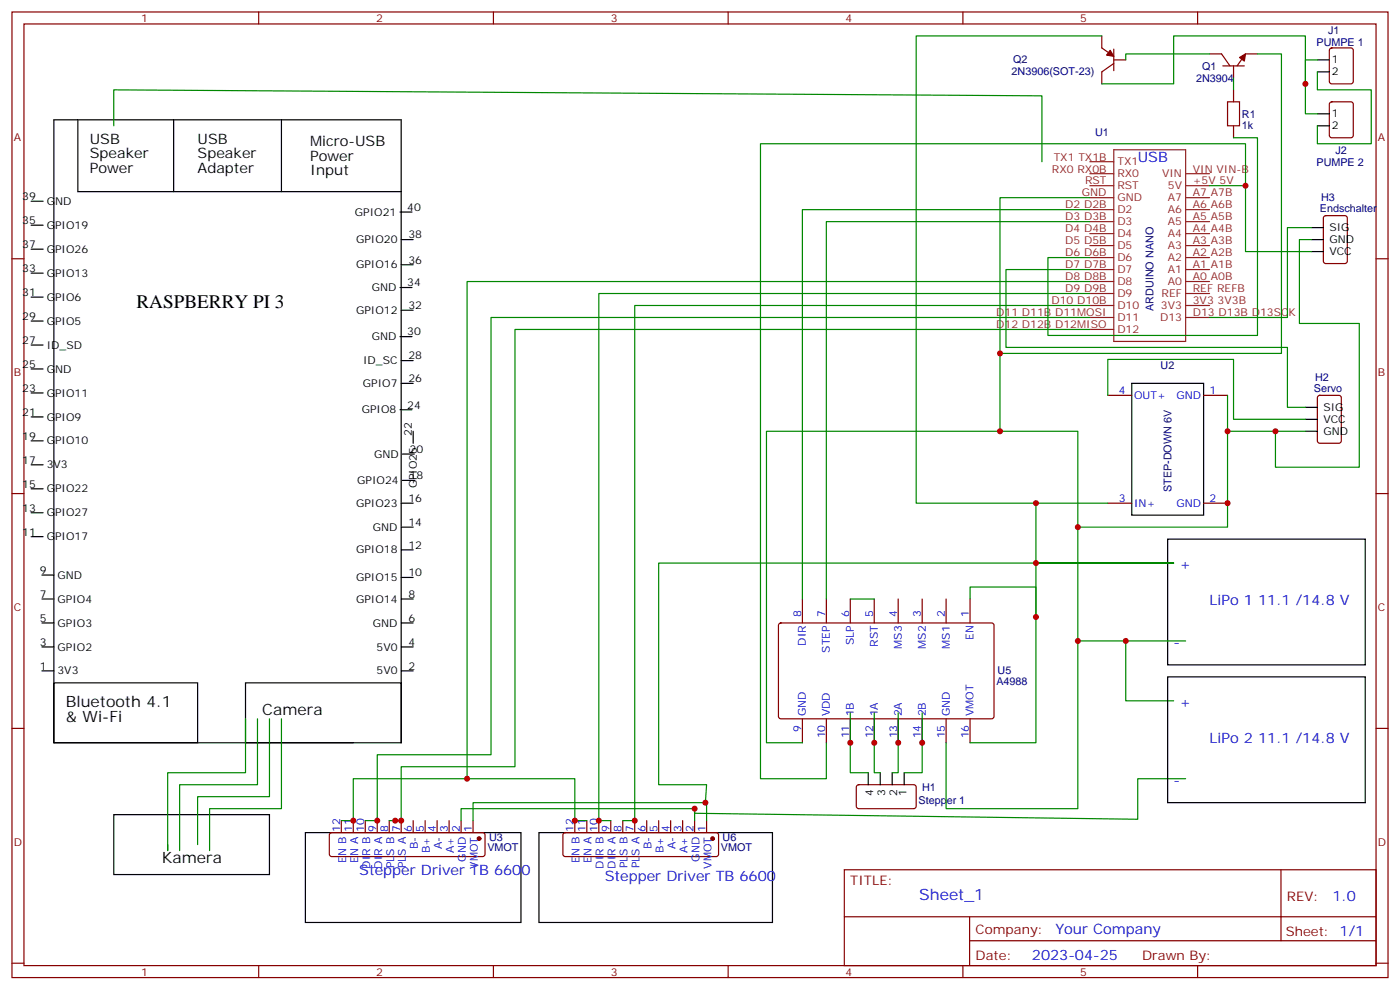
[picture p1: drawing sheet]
<svg xmlns="http://www.w3.org/2000/svg" width="412mm" height="292mm" viewBox="0 0 412 292" stroke-linecap="round" stroke-linejoin="round" font-family="sans-serif">
<g fill="none" stroke="#870000" stroke-width=".35">
<path d="M3.5 3.5h405.4v284.4h-405.4zM7.1 7.1h398.2v277.2h-398.2zM76.2 3.5v3.6M145.3 3.5v3.6M214.5 3.5v3.6M283.6 3.5v3.6M324.6 10.6v3.5l3.5 2.5M328.1 17.6h3.5M328.1 18.7l-3.5 2.5v3.5M328.1 14.5v6.3M352.8 3.5v3.6M356.3 15.9h3.5l2.5 3.5"/>
<path d="M360.2 19.4h6.3M363.4 19.4v3.5M370.4 15.9h-3.5l-2.5 3.5M391.8 14.3l.5-.2h5.6l.7 .4v9.5l-.4 .6-5.9 .1-.7-.5v-9.4zM363.4 26.5v3.5M363.4 37v3.6M391.8 30.2l.5-.2h5.6l.7 .4v9.5l-.4 .6-5.9 .1-.7-.5v-9.4zM3.5 76.2h3.6M390.1 63.7l.4-.2h5.7l.6 .4 .1 13-.5 .7h-5.9l-.6-.5-.1-12.9zM405.3 76.2h3.6M326.3 116.4h7.1M354.5 116.4h7.1"/>
<path d="M388.3 116.6l.5-.2h5.6l.7 .4v13l-.5 .7h-5.8l-.7-.4v-13zM3.5 145.3h3.6M326.3 148.2h7.1M354.5 148.2h7.1M405.3 145.3h3.6M236.4 176.4v7M243.4 176.4v7M250.5 176.4v7M257.5 176.4v7M264.6 176.4v7M271.6 176.4v7M278.7 176.4v7"/>
<path d="M285.8 176.4v7M229.5 183.7l.5-.3 62.4 .1 .4 .6-.1 27.1-.6 .5-62.4-.1-.4-.6v-26.9zM3.5 214.5h3.6M236.4 211.7v7M243.4 211.7v7M250.5 211.7v7M257.5 211.7v7M264.6 211.7v7M271.6 211.7v7M278.7 211.7v7M285.8 211.7v7M405.3 214.5h3.6"/>
<path d="M252.5 231.3l.4-.2h16.5l.5 .7-.1 5.9-.6 .4h-16.5l-.5-.7v-5.6zM97.2 245.4l.5-.2h44.5l.5 .2 .2 .5v5.6l-.3 .5-.4 .2h-44.5l-.5-.2-.2-.5v-5.6zM100.5 241.7v3.5M104.1 241.7v3.5M107.6 241.7v3.5M111.1 241.7v3.5M114.7 241.7v3.5M118.2 241.7v3.5M121.7 241.7v3.5M125.2 241.7v3.5M128.8 241.7v3.5M132.3 241.7v3.5"/>
<path d="M135.8 241.7v3.5M139.3 241.7v3.5M166 245.4l.5-.2h44.5l.5 .2 .2 .5v5.6l-.3 .5-.4 .2h-44.5l-.5-.2-.2-.5v-5.6zM169.3 241.7v3.5M172.9 241.7v3.5M176.4 241.7v3.5M179.9 241.7v3.5M183.4 241.7v3.5M187 241.7v3.5M190.5 241.7v3.5M194 241.7v3.5M197.6 241.7v3.5"/>
<path d="M201.1 241.7v3.5M204.6 241.7v3.5M208.1 241.7v3.5M248.7 256.1h156.6v28.2h-156.6zM377.3 256.1v20.9M248.7 270h156.5M285.6 277h119.6M285.6 270v14.1M3.5 283.6h3.6M76.2 284.3v3.6M145.3 284.3v3.6M214.5 284.3v3.6"/>
<path d="M283.6 284.3v3.6M352.8 284.3v3.6M405.3 283.6h3.6"/>
</g>
<g fill="none" stroke="#000" stroke-width=".35">
<path d="M388.1 17.6h3.5M22.9 35.3v21.1h95.3M51.2 35.3v21.1M82.9 35.3v21.1M388.1 21.2h3.5M388.1 33.5h3.5M388.1 37h3.5M9.2 59.3h3.5M9.2 73.4h3.5M9.2 66.3h3.5M117.8 62.4h3.6M118.2 70.6h3.5"/>
<path d="M118.2 78h3.5M386.3 70.6h3.5M386.3 74.1h3.5M386.3 67h3.5M9.2 80.4h3.5M9.2 87.5h3.5M9.2 94.5h3.5M117.8 84.7h3.6M117.8 99.1h3.6M118.2 91.4h3.5M9.2 101.6h3.5M9.2 108.7h3.5"/>
<path d="M9.2 115.7h3.5M118.2 106.2h3.5M118.2 112.9h3.5M333.4 112.9h21.1v38.8h-21.1zM384.5 119.9h3.6M9.2 122.8h3.5M9.2 129.8h3.5M9.2 136.9h3.5M117.8 120.6h3.6M118.5 133.7h3.6M121.7 127v3.5M384.5 127h3.6"/>
<path d="M384.5 123.5h3.6M9.2 143.9h3.5M9.2 151h3.5M9.2 158h3.5M118.2 148.2h3.5M118.2 155.2h3.5M118.5 141.5h3.6M344 158.7h58.2v37.1h-58.2zM12.3 169.3h3.6M12.3 176.4h3.6M118.2 161.9h3.5M118.2 170h3.5"/>
<path d="M118.2 176.4h3.5M12.3 183.4h3.6M12.3 190.5h3.6M12.3 197.6h3.6M118.2 183.4h3.5M118.2 190.5h3.5M118.2 197.6h3.5M344 199.3h58.2v37.1h-58.2zM15.9 201.1h42.3v17.6h-42.3zM72.3 201.1h45.9v17.6h-45.9zM104.1 218.7h-88.2v-183.4h102.3v183.4M33.5 239.9h45.9v17.6h-45.9z"/>
<path d="M255.8 227.5v3.6M259.3 227.5v3.6M262.8 227.5v3.6M266.3 227.5v3.6M90 245.2h63.5v26.4h-63.5zM158.7 245.2h68.8v26.4h-68.8z"/>
</g>
<g fill="none" stroke="#8c2424" stroke-width=".35">
<path d="M321 47.6h7.1M321 51.2h7.1M321 54.7h7.1M321 58.2h7.1M328.1 44.1h21.1v56.4h-21.1zM349.2 51.2h7.1M349.2 54.7h7.1M349.2 58.2h7.1M321 61.7h7.1M321 65.3h7.1M321 68.8h7.1M321 72.3h7.1"/>
<path d="M321 75.8h7.1M321 79.4h7.1M349.2 61.7h7.1M349.2 65.3h7.1M349.2 68.8h7.1M349.2 72.3h7.1M349.2 75.8h7.1M349.2 79.4h7.1M321 82.9h7.1M321 86.4h7.1M321 90h7.1M321 93.5h7.1"/>
<path d="M321 97h7.1M349.2 82.9h7.1M349.2 86.4h7.1M349.2 90h7.1M349.2 93.5h7.1"/>
</g>
<g fill="none" stroke="#008700" stroke-width=".35">
<path d="M324.6 10.6h-54.7v137.6h35.3M356.3 15.9h-24.7v1.7M370.4 15.9h7.1v88.2h-82.9M388.1 17.6h-3.6v15.9h3.6M33.5 37v-10.5l273.4 1.7v19.4M324.6 24.7h21.1v-14.1h38.8v14.1M363.4 22.9v3.6M388.1 21.2v5.3h15.8v15.8h-15.8v-5.3M321 58.2h-26.4v68.8h22.9v28.2M356.3 54.7h10.6v-12.4h-142.9v187h19.4v-10.6M363.4 40.6h7v58.2h-61.7v-23h12.3M366.9 54.7v19.4h19.4"/>
<path d="M321 61.7h-84.6v114.7M321 65.3h-77.6v111.1M321 79.4h-24.7v22.9h82.9v17.6h5.3M386.3 67h-7.1v26.5h-22.9M386.3 70.6h-3.5v24.6h17.6v42.4h-24.7v-10.6M321 97h-169.3v128.8h-33.5v15.9h-1.8M321 90h-134v151.7h-3.6M321 82.9h-183.4v146.4M321 93.5h-176.4v128.8h-33.5v19.4h-3.5M321 86.4h-144.6v155.3h3.5M326.3 116.4v-10.6h37.1v17.7h21.1M361.6 116.4v10.6h22.9"/>
<path d="M294.6 127h-68.8v91.7h10.6M361.6 127v28.2h-44.1v33.5M326.3 148.2h-21.1v17.6M250.5 176.4h7M285.8 176.4v-3.5h19.4v8.8M331.6 188.7v17.7h14.1M349.2 188.7h-31.7v49.4h-38.8v-19.4M72.3 211.7v15.8h-22.9v23v-1.8M75.8 211.7v19.4h-22.9v19.4M79.4 211.7v22.9h-21.2v14.1M82.9 211.7v26.4h-21.2v12.4M250.5 209.9v17.6h5.3"/>
<path d="M257.5 209.9v17.6h1.8M264.6 209.9v17.6h-1.8M271.6 209.9v17.6h-5.3M285.8 218.7h19.4v-52.9h40.5h-151.7v65.3h14.1l-.3 5.3M349.2 229.3h-14.1v11.9l-130.5-1.7v-1.4M100.5 241.7h3.6v-12.4h65.2v12.4h3.6M114.7 241.7h3.5M135.8 241.7v-3.6h68.8v3.6M139.3 241.7v-5.3h68.8v5.3"/>
</g>
<g fill="#870000" stroke="#870000" stroke-width=".35">
<path d="M365.1 16.9l1.8-1-.4 2.1z"/>
<path d="M327 14.8l1.1 1.8-2.1-.4z"/>
<circle cx="141.1" cy="246.9" r=".53"/>
<circle cx="209.9" cy="246.9" r=".53"/>
</g>
<path d="M361.6 30h3.5v7h-3.5z" fill="none" stroke="#a10000" stroke-width=".35"/>
<g fill="#c00">
<circle cx="305.2" cy="165.8" r=".88"/>
<circle cx="361.6" cy="127" r=".88"/>
<circle cx="305.2" cy="181.7" r=".88"/>
<circle cx="317.5" cy="188.7" r=".88"/>
<circle cx="305.2" cy="148.2" r=".88"/>
<circle cx="294.6" cy="104.1" r=".88"/>
<circle cx="361.6" cy="148.2" r=".88"/>
<circle cx="317.5" cy="155.2" r=".88"/>
<circle cx="384.5" cy="24.7" r=".88"/>
<circle cx="375.7" cy="127" r=".88"/>
<circle cx="331.6" cy="188.7" r=".88"/>
<circle cx="294.6" cy="127" r=".88"/>
<circle cx="366.9" cy="54.7" r=".88"/>
<circle cx="250.5" cy="218.7" r=".88"/>
<circle cx="257.5" cy="218.7" r=".88"/>
<circle cx="264.6" cy="218.7" r=".88"/>
<circle cx="271.6" cy="218.7" r=".88"/>
<circle cx="104.1" cy="241.7" r=".88"/>
<circle cx="169.3" cy="241.7" r=".88"/>
<circle cx="187" cy="241.7" r=".88"/>
<circle cx="137.6" cy="229.3" r=".88"/>
<circle cx="118.2" cy="241.7" r=".88"/>
<circle cx="116.4" cy="241.7" r=".88"/>
<circle cx="207.8" cy="236.4" r=".88"/>
<circle cx="176.4" cy="241.7" r=".88"/>
<circle cx="111.1" cy="241.7" r=".88"/>
<circle cx="204.6" cy="238.1" r=".88"/>
</g>
<text font-size="5.6" x="40.2" y="90.7">RASPBERRY PI 3</text>
<g font-size="4.6">
<text x="19.4" y="208.1">Bluetooth 4.1</text>
<text x="19.4" y="212.7">&amp; Wi-Fi</text>
<text x="77.3" y="210.6">Camera</text>
<text x="47.6" y="254">Kamera</text>
</g>
<text font-size="4.6" fill="#00f" x="270.8" y="265.1">Sheet_1</text>
<g font-size="4.2">
<text x="26.5" y="42.3">USB</text>
<text x="26.5" y="46.6">Speaker</text>
<text x="58.2" y="42.3">USB</text>
<text x="58.2" y="46.6">Speaker</text>
<text x="91.4" y="43">Micro-USB</text>
<text x="91.4" y="47.3">Power</text>
<text x="26.5" y="50.8">Power</text>
<text x="58.2" y="50.8">Adapter</text>
<text x="91.4" y="51.5">Input</text>
</g>
<g font-size="4.2" fill="#00f">
<text x="335.1" y="47.6">USB</text>
<text x="347.5" y="167.6">+</text>
<text x="356.3" y="178.2">LiPo 1 11.1 /14.8 V</text>
<text x="345.7" y="190.5">-</text>
<text x="347.5" y="208.1">+</text>
<text x="356.3" y="218.7">LiPo 2 11.1 /14.8 V</text>
<text x="345.7" y="231.1">-</text>
<text x="105.8" y="257.5">Stepper Driver TB 6600</text>
<text x="178.2" y="259.3">Stepper Driver TB 6600</text>
<text x="392.5" y="265.4">1.0</text>
<text x="310.9" y="274.9">Your Company</text>
<text x="304" y="282.7">2023-04-25</text>
</g>
<g font-size="3.9" fill="#800">
<text x="250.5" y="260.7">TITLE:</text>
<text x="379.1" y="265.4">REV:</text>
<text x="287.4" y="274.9">Company:</text>
<text x="378.7" y="275.5">Sheet: 1/1</text>
<text x="287.4" y="282.6">Date:</text>
<text x="336.4" y="282.7">Drawn By:</text>
</g>
<g font-size="3.2" fill="#800">
<text x="41.6" y="6.5">1</text>
<text x="110.8" y="6.5">2</text>
<text x="179.9" y="6.5">3</text>
<text x="249.1" y="6.5">4</text>
<text x="318.2" y="6.5">5</text>
<text x="4.1" y="41.6">A</text>
<text x="405.9" y="41.6">A</text>
<text x="4.1" y="110.8">B</text>
<text x="405.9" y="110.8">B</text>
<text x="4.1" y="179.9">C</text>
<text x="405.9" y="179.9">C</text>
<text x="4.1" y="249.1">D</text>
<text x="405.9" y="249.1">D</text>
<text x="41.6" y="287.3">1</text>
<text x="110.8" y="287.3">2</text>
<text x="179.9" y="287.3">3</text>
<text x="249.1" y="287.3">4</text>
<text x="318.2" y="287.3">5</text>
</g>
<g font-size="3.2" fill="#000080">
<text x="391.2" y="10.1">J1</text>
<text x="387.8" y="13.5">PUMPE 1</text>
<text x="298" y="22">2N3906(SOT-23)</text>
<text x="298.5" y="18.6">Q2</text>
<text x="354.2" y="20.5">Q1</text>
<text x="352.3" y="24.1">2N3904</text>
<text x="365.8" y="34.6">R1</text>
<text x="322.6" y="40">U1</text>
<text x="365.8" y="37.9">1k</text>
<text x="393.4" y="45.2">J2</text>
<text x="387.8" y="48.8">PUMPE 2</text>
<text x="389.2" y="59.3">H3</text>
<text x="388.8" y="62.4">Endschalter</text>
<text x="339.8" y="91.5" transform="rotate(-90 339.8 91.5)">ARDUINO NANO</text>
<text x="341.9" y="108.7">U2</text>
<text x="387.4" y="112.2">H2</text>
<text x="387" y="115.4">Servo</text>
<text x="345.1" y="144.9" transform="rotate(-90 345.1 144.9)">STEP-DOWN 6V</text>
<text x="293.5" y="201.8">A4988</text>
<text x="293.9" y="198.6">U5</text>
<text x="271.6" y="232.8">H1</text>
<text x="270.6" y="236.7">Stepper 1</text>
<text x="143.6" y="250.7">VMOT</text>
<text x="144.1" y="247.8">U3</text>
<text x="212.4" y="250.7">VMOT</text>
<text x="212.8" y="247.8">U6</text>
</g>
<g font-size="3.2">
<text x="392.3" y="18.7">1</text>
<text x="392.3" y="22.2">2</text>
<text x="392.3" y="34.6">1</text>
<text x="392.3" y="38.1">2</text>
<text x="6.6" y="58.9">39</text>
<text x="6.6" y="66">35</text>
<text x="13.8" y="60.3">GND</text>
<text x="104.5" y="63.5">GPIO21</text>
<text x="119.9" y="62.1">40</text>
<text x="13.8" y="67.4">GPIO19</text>
<text x="104.9" y="71.6">GPIO20</text>
<text x="120.3" y="70.2">38</text>
<text x="391.6" y="68.1">SIG</text>
<text x="391.6" y="71.6">GND</text>
<text x="6.6" y="73">37</text>
<text x="13.8" y="74.4">GPIO26</text>
<text x="120.3" y="77.6">36</text>
<text x="391.6" y="75.1">VCC</text>
<text x="6.6" y="80.1">33</text>
<text x="13.8" y="81.5">GPIO13</text>
<text x="104.9" y="79">GPIO16</text>
<text x="6.6" y="87.1">31</text>
<text x="13.8" y="88.5">GPIO6</text>
<text x="109.5" y="85.7">GND</text>
<text x="119.9" y="84.3">34</text>
<text x="6.6" y="94.2">29</text>
<text x="13.8" y="95.6">GPIO5</text>
<text x="104.9" y="92.4">GPIO12</text>
<text x="120.3" y="91">32</text>
<text x="6.6" y="101.2">27</text>
<text x="109.5" y="100.2">GND</text>
<text x="119.9" y="98.8">30</text>
<text x="13.8" y="102.7">ID_SD</text>
<text x="106.9" y="107.2">ID_SC</text>
<text x="120.3" y="105.8">28</text>
<text x="6.6" y="108.3">25</text>
<text x="13.8" y="109.7">GND</text>
<text x="106.9" y="113.9">GPIO7</text>
<text x="120.3" y="112.5">26</text>
<text x="6.6" y="115.4">23</text>
<text x="13.8" y="116.8">GPIO11</text>
<text x="6.6" y="122.4">21</text>
<text x="13.8" y="123.8">GPIO9</text>
<text x="106.5" y="121.7">GPIO8</text>
<text x="119.9" y="120.3">24</text>
<text x="389.8" y="121">SIG</text>
<text x="389.8" y="124.5">VCC</text>
<text x="6.6" y="129.5">19</text>
<text x="13.8" y="130.9">GPIO10</text>
<text x="121.4" y="128.4" transform="rotate(-90 121.4 128.4)">22</text>
<text x="389.8" y="128.1">GND</text>
<text x="6.6" y="136.5">17</text>
<text x="13.8" y="137.9">3V3</text>
<text x="110.2" y="134.8">GND</text>
<text x="120.6" y="133.3">20</text>
<text x="6.6" y="143.6">15</text>
<text x="105.2" y="142.5">GPIO24</text>
<text x="120.6" y="141.1">18</text>
<text x="122.8" y="143.8" transform="rotate(-90 122.8 143.8)">GPIO25</text>
<text x="13.8" y="145">GPIO22</text>
<text x="104.9" y="149.2">GPIO23</text>
<text x="120.3" y="147.8">16</text>
<text x="6.6" y="150.6">13</text>
<text x="13.8" y="152">GPIO27</text>
<text x="120.3" y="154.9">14</text>
<text x="6.6" y="157.7">11</text>
<text x="13.8" y="159.1">GPIO17</text>
<text x="109.8" y="156.3">GND</text>
<text x="120.3" y="161.6">12</text>
<text x="104.9" y="163">GPIO18</text>
<text x="11.7" y="169">9</text>
<text x="16.9" y="170.4">GND</text>
<text x="104.9" y="171.1">GPIO15</text>
<text x="120.3" y="169.7">10</text>
<text x="11.7" y="176">7</text>
<text x="16.9" y="177.4">GPIO4</text>
<text x="104.9" y="177.4">GPIO14</text>
<text x="120.3" y="176">8</text>
<text x="11.7" y="183.1">5</text>
<text x="16.9" y="184.5">GPIO3</text>
<text x="109.8" y="184.5">GND</text>
<text x="120.3" y="183.1">6</text>
<text x="11.7" y="190.1">3</text>
<text x="16.9" y="191.6">GPIO2</text>
<text x="110.9" y="191.6">5V0</text>
<text x="120.3" y="190.1">4</text>
<text x="11.7" y="197.2">1</text>
<text x="120.3" y="197.2">2</text>
<text x="16.9" y="198.6">3V3</text>
<text x="110.9" y="198.6">5V0</text>
<text x="257.2" y="234.4" transform="rotate(-90 257.2 234.4)">4</text>
<text x="260.7" y="234.4" transform="rotate(-90 260.7 234.4)">3</text>
<text x="264.2" y="234.4" transform="rotate(-90 264.2 234.4)">2</text>
<text x="267.1" y="234.4" transform="rotate(-90 267.1 234.4)">1</text>
</g>
<g font-size="3.2" fill="#8d2323">
<text x="310.4" y="47.3">TX1 TX1B</text>
<text x="309.9" y="50.8">RX0 RX0B</text>
<text x="329.1" y="48.7">TX1</text>
<text x="329.1" y="52.2">RX0</text>
<text x="342.3" y="52.2">VIN</text>
<text x="351.4" y="50.8">VIN VIN-B</text>
<text x="318.7" y="57.9">GND</text>
<text x="319.6" y="54.3">RST</text>
<text x="329.1" y="55.7">RST</text>
<text x="329.1" y="59.3">GND</text>
<text x="344" y="59.3">A7</text>
<text x="344" y="55.7">5V</text>
<text x="351.4" y="57.9">A7 A7B</text>
<text x="351.4" y="54.3">+5V 5V</text>
<text x="313.8" y="61.4">D2 D2B</text>
<text x="313.8" y="64.9">D3 D3B</text>
<text x="329.1" y="62.8">D2</text>
<text x="344" y="62.8">A6</text>
<text x="351.4" y="64.9">A5 A5B</text>
<text x="351.4" y="61.4">A6 A6B</text>
<text x="313.8" y="68.4">D4 D4B</text>
<text x="313.8" y="72">D5 D5B</text>
<text x="329.1" y="66.3">D3</text>
<text x="329.1" y="69.8">D4</text>
<text x="344" y="69.8">A4</text>
<text x="344" y="66.3">A5</text>
<text x="351.4" y="72">A3 A3B</text>
<text x="351.4" y="68.4">A4 A4B</text>
<text x="313.8" y="75.5">D6 D6B</text>
<text x="329.1" y="73.4">D5</text>
<text x="329.1" y="76.9">D6</text>
<text x="344" y="76.9">A2</text>
<text x="344" y="73.4">A3</text>
<text x="351.4" y="75.5">A2 A2B</text>
<text x="313.8" y="79">D7 D7B</text>
<text x="313.8" y="82.5">D8 D8B</text>
<text x="329.1" y="80.4">D7</text>
<text x="329.1" y="84">D8</text>
<text x="344" y="84">A0</text>
<text x="344" y="80.4">A1</text>
<text x="351.4" y="82.5">A0 A0B</text>
<text x="351.4" y="79">A1 A1B</text>
<text x="309.7" y="89.6">D10 D10B</text>
<text x="313.8" y="86.1">D9 D9B</text>
<text x="329.1" y="87.5">D9</text>
<text x="342.2" y="87.5">REF</text>
<text x="351.4" y="89.6">3V3 3V3B</text>
<text x="351.4" y="86.1">REF REFB</text>
<text x="293.5" y="93.1">D11 D11B D11MOSI</text>
<text x="329.1" y="91">D10</text>
<text x="329.1" y="94.5">D11</text>
<text x="341.7" y="94.5">D13</text>
<text x="342" y="91">3V3</text>
<text x="351.4" y="93.1">D13 D13B D13SCK</text>
<text x="293.5" y="96.7">D12 D12B D12MISO</text>
<text x="329.1" y="98.1">D12</text>
</g>
<g font-size="3.2" fill="#00f">
<text x="329.6" y="116.1">4</text>
<text x="334.1" y="117.5">OUT+</text>
<text x="346.6" y="117.5">GND</text>
<text x="356.3" y="116.1">1</text>
<text x="329.6" y="147.8">3</text>
<text x="334.1" y="149.2">IN+</text>
<text x="346.6" y="149.2">GND</text>
<text x="356.3" y="147.8">2</text>
<text x="236" y="181.7" transform="rotate(-90 236 181.7)">8</text>
<text x="243.1" y="181.7" transform="rotate(-90 243.1 181.7)">7</text>
<text x="250.1" y="181.7" transform="rotate(-90 250.1 181.7)">6</text>
<text x="257.2" y="181.7" transform="rotate(-90 257.2 181.7)">5</text>
<text x="264.2" y="181.7" transform="rotate(-90 264.2 181.7)">4</text>
<text x="271.3" y="181.7" transform="rotate(-90 271.3 181.7)">3</text>
<text x="278.3" y="181.7" transform="rotate(-90 278.3 181.7)">2</text>
<text x="285.4" y="181.7" transform="rotate(-90 285.4 181.7)">1</text>
<text x="237.4" y="190.1" transform="rotate(-90 237.4 190.1)">DIR</text>
<text x="251.5" y="190" transform="rotate(-90 251.5 190)">SLP</text>
<text x="258.6" y="190.5" transform="rotate(-90 258.6 190.5)">RST</text>
<text x="265.6" y="191" transform="rotate(-90 265.6 191)">MS3</text>
<text x="272.7" y="191" transform="rotate(-90 272.7 191)">MS2</text>
<text x="279.8" y="191" transform="rotate(-90 279.8 191)">MS1</text>
<text x="286.8" y="188.5" transform="rotate(-90 286.8 188.5)">EN</text>
<text x="244.5" y="192.2" transform="rotate(-90 244.5 192.2)">STEP</text>
<text x="236" y="215.4" transform="rotate(-90 236 215.4)">9</text>
<text x="237.4" y="211" transform="rotate(-90 237.4 211)">GND</text>
<text x="244.5" y="211" transform="rotate(-90 244.5 211)">VDD</text>
<text x="251.5" y="211" transform="rotate(-90 251.5 211)">1B</text>
<text x="258.6" y="211" transform="rotate(-90 258.6 211)">1A</text>
<text x="265.6" y="211" transform="rotate(-90 265.6 211)">2A</text>
<text x="272.7" y="211" transform="rotate(-90 272.7 211)">2B</text>
<text x="279.8" y="211" transform="rotate(-90 279.8 211)">GND</text>
<text x="286.8" y="211" transform="rotate(-90 286.8 211)">VMOT</text>
<text x="243.1" y="217.5" transform="rotate(-90 243.1 217.5)">10</text>
<text x="250.1" y="217.5" transform="rotate(-90 250.1 217.5)">11</text>
<text x="257.2" y="217.5" transform="rotate(-90 257.2 217.5)">12</text>
<text x="264.2" y="217.5" transform="rotate(-90 264.2 217.5)">13</text>
<text x="271.3" y="217.5" transform="rotate(-90 271.3 217.5)">14</text>
<text x="278.3" y="217.5" transform="rotate(-90 278.3 217.5)">15</text>
<text x="285.4" y="217.5" transform="rotate(-90 285.4 217.5)">16</text>
<text x="100.2" y="245" transform="rotate(-90 100.2 245)">12</text>
<text x="103.7" y="245" transform="rotate(-90 103.7 245)">11</text>
<text x="107.2" y="245" transform="rotate(-90 107.2 245)">10</text>
<text x="110.8" y="245" transform="rotate(-90 110.8 245)">9</text>
<text x="114.3" y="245" transform="rotate(-90 114.3 245)">8</text>
<text x="117.8" y="245" transform="rotate(-90 117.8 245)">7</text>
<text x="121.4" y="245" transform="rotate(-90 121.4 245)">6</text>
<text x="124.9" y="245" transform="rotate(-90 124.9 245)">5</text>
<text x="128.4" y="245" transform="rotate(-90 128.4 245)">4</text>
<text x="131.9" y="245" transform="rotate(-90 131.9 245)">3</text>
<text x="135.5" y="245" transform="rotate(-90 135.5 245)">2</text>
<text x="139" y="245" transform="rotate(-90 139 245)">1</text>
<text x="169" y="245" transform="rotate(-90 169 245)">12</text>
<text x="172.5" y="245" transform="rotate(-90 172.5 245)">11</text>
<text x="176" y="245" transform="rotate(-90 176 245)">10</text>
<text x="179.6" y="245" transform="rotate(-90 179.6 245)">9</text>
<text x="183.1" y="245" transform="rotate(-90 183.1 245)">8</text>
<text x="186.6" y="245" transform="rotate(-90 186.6 245)">7</text>
<text x="190.1" y="245" transform="rotate(-90 190.1 245)">6</text>
<text x="193.7" y="245" transform="rotate(-90 193.7 245)">5</text>
<text x="197.2" y="245" transform="rotate(-90 197.2 245)">4</text>
<text x="200.7" y="245" transform="rotate(-90 200.7 245)">3</text>
<text x="204.3" y="245" transform="rotate(-90 204.3 245)">2</text>
<text x="207.8" y="245" transform="rotate(-90 207.8 245)">1</text>
<text x="123.1" y="250.1" transform="rotate(-90 123.1 250.1)">B-</text>
<text x="126.6" y="251.3" transform="rotate(-90 126.6 251.3)">B+</text>
<text x="130.2" y="250.1" transform="rotate(-90 130.2 250.1)">A-</text>
<text x="133.7" y="251.3" transform="rotate(-90 133.7 251.3)">A+</text>
<text x="191.9" y="250.1" transform="rotate(-90 191.9 250.1)">B-</text>
<text x="195.4" y="251.3" transform="rotate(-90 195.4 251.3)">B+</text>
<text x="199" y="250.1" transform="rotate(-90 199 250.1)">A-</text>
<text x="202.5" y="251.3" transform="rotate(-90 202.5 251.3)">A+</text>
<text x="102" y="254.2" transform="rotate(-90 102 254.2)">EN B</text>
<text x="105.5" y="254.2" transform="rotate(-90 105.5 254.2)">EN A</text>
<text x="109" y="255.8" transform="rotate(-90 109 255.8)">DIR B</text>
<text x="112.5" y="255.8" transform="rotate(-90 112.5 255.8)">DIR A</text>
<text x="116.1" y="255.6" transform="rotate(-90 116.1 255.6)">PLS B</text>
<text x="119.6" y="255.6" transform="rotate(-90 119.6 255.6)">PLS A</text>
<text x="137.2" y="253.8" transform="rotate(-90 137.2 253.8)">GND</text>
<text x="140.8" y="255.8" transform="rotate(-90 140.8 255.8)">VMOT</text>
<text x="170.7" y="254.2" transform="rotate(-90 170.7 254.2)">EN B</text>
<text x="174.3" y="254.2" transform="rotate(-90 174.3 254.2)">EN A</text>
<text x="177.8" y="255.8" transform="rotate(-90 177.8 255.8)">DIR B</text>
<text x="181.3" y="255.8" transform="rotate(-90 181.3 255.8)">DIR A</text>
<text x="184.9" y="255.6" transform="rotate(-90 184.9 255.6)">PLS B</text>
<text x="188.4" y="255.6" transform="rotate(-90 188.4 255.6)">PLS A</text>
<text x="206" y="253.8" transform="rotate(-90 206 253.8)">GND</text>
<text x="209.5" y="255.8" transform="rotate(-90 209.5 255.8)">VMOT</text>
</g>
</svg>
